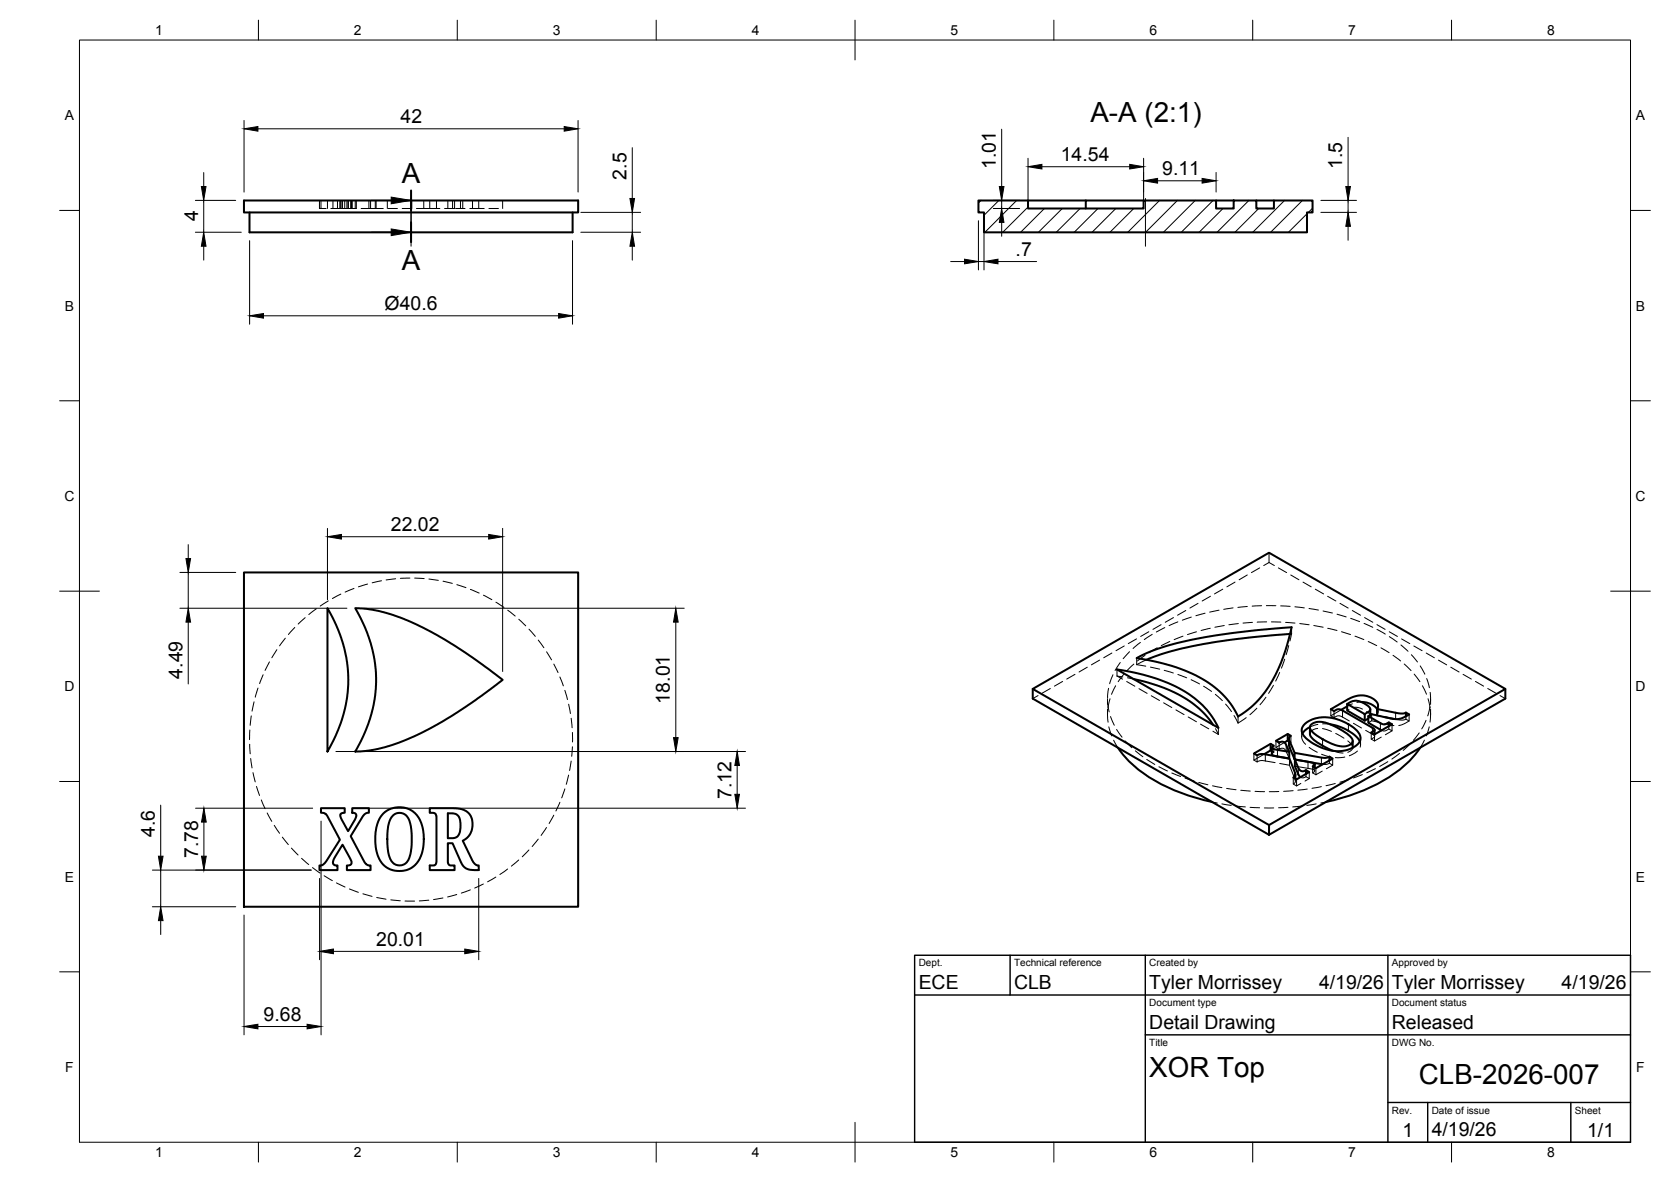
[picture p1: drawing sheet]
<svg xmlns="http://www.w3.org/2000/svg" width="420mm" height="297mm" viewBox="0 0 420 297" stroke-linecap="round" stroke-linejoin="round" font-family="sans-serif">
<!-- layer: Hidden -->
<g fill="none" stroke="#000" stroke-width=".25">
<path d="M80.3 50.4v2h1.7M80.7 50.4v2M82.3 50.4v2M83.7 50.4v2M84.9 50.4v2h-1.7M84.9 52.4h1.2M85.5 50.4v2M85.6 50.4v2M85.8 50.4v2M86.1 50.4v2h1.1M86.7 50.4v2M87.2 50.4v2h2.4v-2"/>
<path d="M87.5 50.4v2M87.6 50.4v2M88.2 50.4v2M88.4 50.4v2M88.6 50.4v2M89.3 50.4v2M92.8 50.4v2M93.2 52.4h1.2M93.2 50.4v2h-2.4M94.4 52.4h2M94.4 50.4v2M94.6 50.4v2"/>
<path d="M97.4 50.4v2M97.6 52.4h2.3M103.5 50.4v2h-2.4M106.6 52.4h1.5M106.6 50.4v2h-1.9M108.1 50.4v2h2.5M109.7 50.4v2M112.6 50.4v2M113.8 50.4v2M114.3 50.4v2h-2.5M114.6 52.4h2.3M115.8 50.4v2"/>
<path d="M116.4 50.4v2M118.8 50.4v2M120.4 52.4h1.4M120.4 50.4v2h-2.3M122.9 52.4h2.4M126.4 50.4v2M319.1 138.9v2.5M74.1 157.7l-1.6 1.8M76.7 155.2l-1.7 1.6M79.5 153l-1.9 1.4M82.5 151l-2 1.3M85.7 149.3l-2.1 1.1"/>
<path d="M89 147.9l-2.2 .9M92.4 146.8l-2.3 .7M95.9 146l-2.3 .5M99.5 145.4l-2.4 .3M103.1 145.3h-2.4M104.3 145.3l2.4 .1M107.8 145.5l2.4 .3M111.4 146.1l2.3 .5M114.9 146.9l2.3 .8M118.3 148.1l2.2 .9M121.6 149.6l2.1 1.1M124.7 151.3l2 1.3"/>
<path d="M127.7 153.3l1.8 1.5M130.5 155.6l1.7 1.7M133 158.1l1.6 1.8M288.9 158.8l-2.1 1.1M289.7 159.4l-2 1.3M292 157l-2.1 1.2M292.9 157.7l-2.2 1.1M295.1 155.2l-2.1 1.2M296.2 156.3l-2.2 .9M297.5 159.9l-2.3 .8M298.2 153.4l-2.1 1.2M299.6 155.1l-2.3 .8"/>
<path d="M300.8 158.8l-2.2 .7M301.2 151.6l-2 1.2M303 154.1l-2.3 .6M304.3 157.9l-2.3 .5M304.4 149.8l-2.1 1.2M306.5 153.3l-2.3 .5M307.4 148.1l-2 1.2M307.8 157.2l-2.3 .4M310 152.8l-2.3 .3M310.5 146.3l-2 1.2M311.4 156.7l-2.4 .3M313.6 152.4l-2.3 .2"/>
<path d="M313.6 144.5l-2 1.2M314.9 156.4l-2.4 .2M316.7 142.7l-2 1.2M317.2 152.2l-2.4 .1M318.4 152.2h2.4M318.5 156.3h-2.4M319.1 141.4l-1.3 .7M319.1 141.4l1.3 .7M319.7 156.3h2.4M321.4 142.7l2.1 1.2M322 152.3l2.4 .1M323.3 156.4l2.3 .2"/>
<path d="M324.5 144.5l2.1 1.2M324.8 159.3l-.5 1.8M324.8 159.3h-.4M324.8 157.6v1.7M325.6 152.5l2.4 .3M326.8 156.7l2.4 .3M327.6 146.3l2.1 1.2M329.1 152.9l2.4 .4M330.3 157.2l2.4 .4M330.7 148.1l2.1 1.2M332.7 153.6l2.3 .5M333.8 149.8l2.1 1.2"/>
<path d="M333.8 157.9l2.4 .5M336.2 154.4l2.3 .6M336.9 151.6l2.1 1.2M337.3 158.8l2.3 .7M339.6 155.4l2.3 .8M340 153.4l2.1 1.2M340.7 159.9l2.2 .8M343 156.7l2.2 1M343.1 155.2l2.1 1.2M346.2 158.2l2.1 1.1M346.2 157l2.1 1.2M349.3 158.8l2.1 1.1"/>
<path d="M349.3 160l2 1.3M63.2 179.9l-.3 2.4M63.9 176.4l-.5 2.3M64.9 172.9l-.7 2.3M66.2 169.6l-.9 2.2M67.8 166.3l-1.1 2.2M69.6 163.3l-1.3 2M71.7 160.4l-1.4 1.9M135.3 160.9l1.5 1.9M137.4 163.8l1.3 2M139.3 166.9l1 2.1M140.8 170.1l.8 2.3"/>
<path d="M142 173.5l.7 2.3M143 177l.4 2.3M261 174.8l-1.3 .8M264.1 173l-2.1 1.2M267.2 171.2l-2.1 1.2M270.3 169.5l-2.1 1.2M273.4 167.7l-2.1 1.2M276.5 165.9l-2.1 1.2M278.5 175.6v1.4M278.5 178.2v1.5M278.5 179.1l.1 2.4M278.5 176.6l.4 2.3"/>
<path d="M278.7 173l-.2 2.4M279.1 175.6l-.5 2.3M279.6 164.1l-2.1 1.2M279.8 169.6l-.8 2.2M280.5 172.3l-1 2.2M280.9 169.9l1.4 .2M280.9 169.9l1.4 .8M280.9 168.2v1.7M281.7 166.5l-1.3 2M282.6 169.4l-1.4 1.9M282.7 162.3l-2.1 1.2M283.3 171.3l2 1.2"/>
<path d="M283.5 170.3l1.6 .4M284 163.8l-1.6 1.7M285.1 166.9l-1.7 1.6M285.8 160.6l-2.1 1.1M285.8 167l2.3 .4M285.8 165.4v1.6M286.4 173.1l2 1.2M286.7 161.4l-1.8 1.6M287.9 164.7l-1.9 1.4M288.3 165.8l-2.5 1.2M289.3 167.6l2.3 .6M289.5 174.8l2 1.2"/>
<path d="M291 162.8l-2.1 1.2M292.6 176.6l2 1.2M292.7 168.5l2.3 .6M294.1 161.2l-2.1 1M295.7 178.4l2 1.2M296.2 169.5l2.2 .8M299.5 170.8l2.1 1.1M302.6 172.5l2 1.3M305.6 174.5l1.8 1.6M308.2 176.9l1.4 1.9M310.3 179.8l1 1.9M316 178l-1.7 1.6"/>
<path d="M318.3 175.2l-1.5 1.9M320.2 172.2l-1.2 2.1M321.8 169l-1 2.2M323 165.7l-.8 2.2M324 162.2l-.6 2.3M334.6 178.2v1.7l.8 .4M335.4 178.7v1.6l.9-.4h.6l2.4 1.3M337.2 178.4l-2.6 1.5M339.2 178.3l-.5 .2M340 176.9l-1.3 .6M340.3 177.8h1.1l1.2 .4M342.2 176.4l-1 .1"/>
<path d="M343.6 178.8l.7 .5 .3 .5-.1 .4-.5 .4M344 161.2l2.2 1M344.6 179.7v.2M344.9 179.5v1.6l2.1 .5M346.2 178.2l.3 .8-.3 .8M346.2 179.8l1.9 .4M346.5 177.3v1.7M347.2 162.8l2.1 1.2M350.3 164.7l1.9 1.4M352.3 162.1l1.7 1.6M352.4 160.6l2.1 1.1M353.1 166.9l1.7 1.6"/>
<path d="M354.3 179.5v1.7l-1.3 .7-1.3 .4M354.9 164.5l1.5 1.9M355.5 162.3l2.1 1.2M355.6 169.4l1.4 1.9M357.1 167.4l1.2 2M357.7 172.3l1 2.2M358.6 164.1l2.1 1.2M358.7 170.5l.7 2.3M359.1 175.6l.5 2.3M359.5 177.6l-.5 2.3M359.6 174l.1 2.4M359.7 179.1l-.1 2.4"/>
<path d="M359.7 175.6v1.4M359.7 178.2v1.5M361.7 165.9l2 1.2M364.8 167.7l2.1 1.2M367.9 169.5l2.1 1.2M371 171.2l2 1.2M374.1 173l2.1 1.2M377.2 174.8l1.3 .8M62.8 187l.1 2.4M62.8 183.5l-.1 2.4M63 190.6l.4 2.4M63.6 194.2l.6 2.3"/>
<path d="M64.5 197.6l.8 2.3M142 198.3l-.8 2.2M143 194.8l-.6 2.3M143.6 180.5l.2 2.4M143.6 191.2l-.4 2.4M143.9 184.1l.1 2.4M143.9 187.7l-.2 2.4M278.8 182.7l.7 2.2M279.2 180.1l1 2.2M280 186l1.1 1.9M280.8 183.3l1.3 2M282.9 186.2l1.7 1.7"/>
<path d="M285.5 188.7l1.9 1.5M288.3 190.8l2.1 1.3M291.4 192.7l2.1 1M294.6 194.3l2.3 .8M298 195.5l2.2 .8M298.8 180.2l2 1.2M301.4 196.6l2.3 .6M301.9 182l2 1.2M304.9 197.5l2.3 .4M305 183.8l1.3 .8M305.6 183.1l.7 1.5M306.3 182.9v1.7"/>
<path d="M308.4 198.1l2.4 .4M311.3 180.1v1.6M312 198.6l2.4 .2M313.4 180.3l-2.1 1.4M315.3 189.4v1.6l.8 .5M315.6 198.9l2.4 .1M316.1 189.8v1.7l.7-.3 .7-.1 3.1 .6M317.9 189.5l-2.6 1.5M319.8 187.8v1.7l.5-.5M319.8 189.5h.1M320.3 187.4v1.6l-.5-.2M320.8 186.2v1.6l.8 .5"/>
<path d="M321.5 198.9l-2.3 .1M321.6 186.6v1.7l.7-.3 .6 .2 1.3 2.4M321.8 191.9l2.4 .4M323 186.6l-2.2 1.2M324.2 190.7v1.6l1.5 3.8-.1 .5-.4 .4M324.6 184.9v1.7l-.5-.3M324.6 186.6l-.4 .2-.1 .5M325.1 198.7l-2.4 .2M325.2 195.4v1.6l.8 .5M325.6 192.5l4.6 .9M325.7 195.7v.6M326 195.9v1.6l1.1-.6"/>
<path d="M327.3 185l.2 1.1 .8 1M327.3 183.5v1.7M328.4 195.2l-.8 .3-.6-.2M328.4 194.5v.7M328.7 198.3l-2.4 .3M329.2 187.8l2 1.2M329.2 194v1.7l-.8-.5M329.2 195.7l-1.1 .6M330.1 192.6v1.6l.8 .5M330.2 191.7v1.7l.4 .4-.5 .4M330.6 192.9v.8M330.9 193v1.7l1.6-.9"/>
<path d="M331.3 183.1l-1.3 .4-.6 .7M331.4 182l-2 .7M332.3 197.7l-2.4 .4M332.3 189.6l2.3 .6M332.5 183.1l2.3 .7M332.5 181.9l1.9 .1M334.3 191.1l-.2 .8-.8 .2h-.7M335.1 190.6v1.7l-.8-.5M335.1 192.3l-1.6 .9M335.1 188.7l2.6 .5M335.7 196.9l-2.3 .5M335.9 184.3l2 1.2"/>
<path d="M338.1 190.3l-2.3 .1M338.9 186.2l.9 .9 .3 .8-.3 .6-.9 .5M339.2 195.9l-2.3 .7M340.3 181.8l2 1.2M341.3 188.7l-2 1.2M341.9 186.3l.2 .7-.1 .8M342.1 185.5v1.7M342.6 194.7l-2.3 .8M343.4 183.5l2.2 1.5v.3l-.8 .4M344.8 184.1v1.6l.8 .5M344.9 181.1l-.9 .5M345.6 185.1v-.5v1.6l1.7-1"/>
<path d="M345.8 193.2l-2.1 1M348.2 181.8l2.3 .5M349 191.4l-2.1 1.2M349.2 182.5v.7l-.5 .3-.4 .2-.9-.2M350 182v1.7l-.8-.5M350 183.7l-1.7 .9M351.9 189.3l-1.9 1.5M353.5 180v.7l-.5 .2-2.4-.2M353.5 180.7l.8 .5M354.6 187l-1.8 1.6M356.8 184.2l-1.4 1.9M358.2 186l-1.1 1.9"/>
<path d="M358.6 181l-1.1 2.2M359.4 182.7l-.8 2.2M65.7 201l1 2.2M67.2 204.3l1.1 2.1M69 207.4l1.3 2M71 210.4l1.5 1.8M73.3 213.1l1.7 1.8M75.8 215.7l1.8 1.6M78.6 218l1.9 1.4M127.6 218.4l-1.9 1.4M130.4 216.1l-1.8 1.6M133 213.6l-1.7 1.7"/>
<path d="M135.3 210.9l-1.5 1.8M137.4 207.9l-1.3 2M139.2 204.9l-1.1 2.1M140.8 201.6l-1 2.2M304.8 201.6l1.3 .2M307.2 202l2.4 .4M310.8 202.6l2.3 .2M314.3 202.9l2.4 .1M317.9 203h2.4M323.8 202.9l-2.3 .1M327.4 202.6l-2.4 .2M330.9 202l-2.3 .4"/>
<path d="M333.4 201.6l-1.3 .2M81.5 220.1l2.1 1.2M84.6 221.9l2.2 1M87.9 223.4l2.2 .8M91.2 224.6l2.4 .7M94.7 225.5l2.4 .5M98.3 226.1l2.3 .3M101.8 226.4h2.4M107.8 226.2l-2.4 .2M111.4 225.7l-2.4 .4M114.9 224.8l-2.4 .6M118.3 223.6l-2.3 .8"/>
<path d="M121.5 222.2l-2.1 1M124.7 220.4l-2.1 1.2"/>
</g>
<!-- layer: Visible -->
<g fill="none" stroke="#000" stroke-width=".51">
<path d="M61.3 50.4h84.1v3h-84.1zM62.7 53.4v5h81.3v-5M246 50.4h12.5v2h29v-2h18.3v2h4.4v-2h5.7v2h4.4v-2h9.7v3h-1.4v5h-81.2v-5h-1.4zM258.5 50.4h14.5M287.5 50.4h-14.5v2M305.8 50.4h4.4M315.9 50.4h4.4M61.3 143.9h84.1v84h-84.1zM82.3 152.8l2.2 4.3 1.8 5 1 4.3 .3 4.4-.3 4.1-1 4.7-1.8 5-2.2 4.3zM89.3 152.8l2.8 .2 4.4 .9 4.1 1.3 4.1 1.7 5.2 2.7 4.1 2.5 5.5 3.6 6.9 5.1-8 5.9-7.9 5a47.6 47.6 0 0 1-18.9 7.1l-2.3 .1 2.4-4.8 1.7-4.7 .9-4.7 .2-5.6-.5-4.1-.8-3.5-1.6-4.1zM324.4 159.3a145.6 145.6 0 0 0-32.4 5.1l-3.7 1.4M259.7 173.1l59.4-34.2 59.4 34.2-59.4 34.2z"/>
<path d="M259.7 173.1v2.5l59.4 34.2M280.9 168.2a42 42 0 0 1 19.5 7.3 19.9 19.9 0 0 1 5.9 7.4zM285.1 170.7a33.5 33.5 0 0 1 17.6 8.5l2.3 2.9M285.8 165.4a59.2 59.2 0 0 1 18.7-5.5l11-1.5 9.3-.8a40.5 40.5 0 0 1-7.2 16.9 22.1 22.1 0 0 1-6.3 5.6 22.7 22.7 0 0 0-12.6-11.3 54.3 54.3 0 0 0-12.9-3.4zM338.7 176.9l4.5 2.6v1.6l-4.5-2.6zM338.7 176.9a3.4 3.4 0 0 1 3.5-.5l1.8 1a.91 .91 0 0 1 .5 1 .91 .91 0 0 1-.9 .8l-.4 .3M338.7 177.5l-1.5 .9M342.2 176.4a4.9 4.9 0 0 1 4 1.8M344 180l.9-.5 2.7 .6a9.6 9.6 0 0 0 5 .3l1.7-.9-.8-.4v.9M344.6 178.3v1.4M346.2 178.2a1.88 1.88 0 0 0-1.2-2.8 6.5 6.5 0 0 0-7.1 .9l-3.3 1.9 .8 .5 1-.5 1.2 .3 7.8 4.6 .2 .5-.8 .5 .8 .5M353.5 179.1l-.8 .2h-.8l-5.7-1.1v1.6"/>
<path d="M378.5 173.1v2.5l-59.4 34.2M281.1 187.9a31.2 31.2 0 0 0 14.7 10.9l5.2 1.8 3.8 .9M315.3 189.4l4.2-2.5 .8 .5-.2 .1a.31 .31 0 0 0-.3 .3 .31 .31 0 0 0 .2 .4l4.2 .7-.9-1.9a1.07 1.07 0 0 0-1.7-.4l-.8-.4 3-1.7 .8 .4a.93 .93 0 0 0-.3 1.5l1.2 2.8 7 1.2h1l.8-.3 .8 .5-4.2 2.4-.8-.4 .1-.1a.38 .38 0 0 0 .4-.4 .38 .38 0 0 0-.4-.4l-4.6-.8 .9 2.1a1.17 1.17 0 0 0 1.9 .5l.8 .5-3.2 1.9-.8-.5a.89 .89 0 0 0 .3-1.4l-1.3-3.3-6.6-1.2-.9 .1-.6 .2zM319.5 186.9v1.7l-1.6 .9M319.5 188.6l.3 .2M319.8 187.9v1.6a1.63 1.63 0 0 0 1.4 .6l3 .5v-1.7M323.8 184.5v1.6l-.8 .5M323.8 186.1l.3 .2M324.1 185.6v1.8l1.4 3.4v-1.6M325.5 190.8l7.1 1.3M325.6 190.9a6.6 6.6 0 0 0 1.2 4.2l.2 .2M325.7 194.7v1"/>
<path d="M327.5 184.3a3.5 3.5 0 0 1 1.9-1.5v1.9a9.1 9.1 0 0 0 4.5 3.4l1.2 .6M328.1 181.9a9.2 9.2 0 0 1 10.2-.3 6 6 0 0 1 3.8 3.7 3.2 3.2 0 0 1-2.6 2.9 11 11 0 0 1-12-3.9 1.94 1.94 0 0 1 .6-2.4zM328.4 193.5v1M329.7 182.1a4.4 4.4 0 0 1 4.9 0 13.1 13.1 0 0 1 5.5 3.8 1.72 1.72 0 0 1-2 1.7 13.3 13.3 0 0 1-7.6-3.2 1.86 1.86 0 0 1-1-2zM330.6 192.1v.8M334.3 190.1v1M334.4 182a10.9 10.9 0 0 1 7.5 4.3M340.1 186.2v1.7M344 180.6l-.8 .5M345.6 183.4v1.1M348.1 180.2l2.5 .5M349.2 181.6a1.65 1.65 0 0 1-2.1 .1l-3.1-1.7v1.6l3.4 1.9"/>
<path d="M349.2 182.5v-.9l.8 .4-4.4 2.6M357.1 187.9a31.2 31.2 0 0 1-14.7 10.9l-5.2 1.8-3.8 .9M80.7 203.1h6v1.1l-.9 .2-.2 .6 1.9 3.9 2.1-3.8-.3-.7-.7-.2v-1.1h4.2v1.1l-.8 .2-.8 .8-3 4.9 3.5 6.6 .5 .5 1 .3v1.2h-6v-1.2l1-.2 .2-.8-2.3-4.2-2 3.2-.4 1 .1 .6 .2 .2 .9 .2v1.2h-4.6v-1.2l.8-.2 .8-.7 3.6-5.6-3.3-6.1-.7-.6-.8-.1zM96.4 204.4l1.1-.8 1.3-.5 1.3-.2 1.6 .1 1.4 .5 .8 .5 1 1 .8 1.2 .5 1.6 .3 1.8 .1 1.9-.3 2-.5 1.7-.7 1.3-1.1 1.2-1.2 .7-2.2 .5-2.5-.4-1.6-1.1-1.2-1.6-.8-2.8-.1-3.5 .7-3.1zM98.8 205l.6-.5 .8-.2h.7l.9 .4 1 1.2 .6 2.4 .1 4-.5 3-.3 .9-.7 .8-.9 .4-.9 .1a3.4 3.4 0 0 1-2.5-3.1l-.3-2.5 .1-3.3 .5-2.3zM108.1 203.1l7.6 .1 1.4 .6 1 .9 .5 1 .2 1-.2 1.9-.9 1.7-1.3 1 2.6 5.3 .7 .7 .7 .2v1.2l-2.6-.2-1.3-.8-.5-.8-2.2-5h-1.2v4.8l.5 .7 1.2 .1v1.2h-6.2v-1.2l1.2-.1 .4-.9v-11.2l-.4-.9-1.2-.1zM112.6 204.4l2 .2 .6 .4 .4 .7 .2 1.7-.1 1.5-.4 1-.8 .6-1.9 .1zM319.1 207.3v2.5"/>
</g>
<!-- layer: Visible Narrow -->
<path d="M350.9 179.1v1.6M321.2 188.5v1.6M324.3 186.4v1.6M326.5 193v1.6M332.3 190.4v1.6M332.5 185.7v1.7M339 182v1.6M347.1 181.7v1.7" fill="none" stroke="#000" stroke-width=".25"/>
<!-- layer: Hidden Narrow -->
<path d="M337.6 178.5v1.7M318.2 189.6v1.6M323.4 187.2v1.7M325.5 194v1.6M328.9 191.4v1.7M345.1 182.9v1.6M350.9 180.7v.1" fill="none" stroke="#000" stroke-width=".25"/>
<!-- layer: BORDER -->
<g fill="none" stroke="#000" stroke-width=".25">
<path d="M20 10.1h390v276.9h-390zM65 5.1v5M115 5.1v5M165 5.1v5M215 5.1v10M265 5.1v5M315 5.1v5M365 5.1v5M15 52.9h5M410 52.9h5M15 100.7h5M410 100.7h5"/>
<path d="M15 148.6h10M405 148.6h10M15 196.4h5M410 196.4h5M15 244.2h5M410 244.2h5M65 287v5M115 287v5M165 287v5M215 282.1v9.9M265 287v5M315 287v5"/>
<path d="M365 287v5"/>
</g>
<!-- layer: TITLEBLOCK -->
<path d="M230 240.1h180v46.9h-180zM230 250h180M254 240.1v9.9M288 240.1v46.9M349 240.1v46.9M288 260.1h122M349 277.1h61M359 277.1v9.9M395 277.1v9.9" fill="none" stroke="#000" stroke-width=".36"/>
<!-- layer: Smart Centers -->
<path d="M103.4 49.9v12M288 49.9v12" fill="none" stroke="#000" stroke-width=".25"/>
<!-- layer: Hatching -->
<g fill="none" stroke="#000" stroke-width=".25">
<path d="M246.7 50.4l-.7 .6M251.2 50.4l-3.8 3.7M255.7 50.4l-8.1 8M258.5 52l-6.4 6.4M262.6 52.4l-6 6M267.1 52.4l-6 6M271.6 52.4l-6 6M276.1 52.4l-6 6M280.6 52.4l-6 6M285.1 52.4l-6 6M291.6 50.4l-8 8M296.1 50.4l-8 8"/>
<path d="M300.5 50.4l-8 8M305 50.4l-8 8M307.5 52.4l-6 6M314 50.4l-8 8M316.5 52.4l-6 6M323 50.4l-8 8M327.5 50.4l-8 8M328.6 53.7l-4.6 4.7M328.6 58.2l-.1 .2M330 52.3l-1 1.1"/>
</g>
<!-- layer: Section Lines -->
<path d="M103.4 47.9v5M103.4 55.9v5" fill="none" stroke="#000" stroke-width=".51"/>
<path d="M93.4 50.4h5M93.4 58.4h5M103.4 52.9v3" fill="none" stroke="#000" stroke-width=".25"/>
<path d="M98.4 49.5l5 .9-5 .8zM98.4 57.5l5 .9-5 .8z" fill="#000" stroke="#000" stroke-width=".25"/>
<!-- layer: FD_Dimensions -->
<g fill="none" stroke="#000" stroke-width=".25">
<path d="M61.4 30.3v18M64.9 32.4h77M145.4 30.3v18M159 37.1v12.8M251.9 32.5v14.4M258.5 39.8v10.5M287.5 39.8v10.5M339 34.5v12.4M49.1 58.4h11.6M49.1 50.4h10.2M51.2 43.4v3.5M51.2 50.4v8"/>
<path d="M146 58.4h15.1M146 53.4h15.1M159 53.4v5M246 55.5v12.3M247.4 55.5v12.3M249.8 50.4h6.6M249.8 52.4h6.6M251.9 50.4v2M251.9 55.9v3.5M262 41.9h22.1M291.1 45.4h11.2M305.8 43.3v5"/>
<path d="M332.1 53.4h9M332.1 50.4h9M339 50.4v3M339 56.9v3.5M51.2 61.9v3.5M62.8 60.5v21M66.3 79.4h74.2M144 60.5v21M159 61.9v3.5M239 65.7h3.5M246 65.7h1.4M250.9 65.7h9.7"/>
<path d="M47.3 136.9v3.5M82.3 132.8v17.9M85.9 134.9h37M126.4 132.8v35.9M45.2 152.9h42M45.2 143.9h14.1M47.3 143.9v9M47.3 156.3v15.6M91.4 152.9h80.6M169.9 156.3v29.1M84.5 188.9h103M185.4 192.4v7.2"/>
<path d="M38.3 218.7h40M40.4 202.3v12.9M40.4 218.7v9.2M49.2 203.1h29.4M51.3 206.6v8.6M80.7 206.3v53.8M88.8 203.1h98.7M38.3 227.9h21M40.4 231.4v3.5M61.4 230v30.1M80.3 220.8v20.4M83.8 239.1h33.1"/>
<path d="M120.4 220.8v20.4M64.9 258h12.3"/>
</g>
<g fill="#000" stroke="#000" stroke-width=".25">
<path d="M61.4 32.4l3.5-.6v1.2zM141.9 31.8l3.5 .6-3.5 .6zM50.6 46.9h1.2l-.6 3.5zM158.4 49.9h1.2l-.6 3.5zM251.9 52.4l.5 3.5h-1.1zM251.3 46.9h1.1l-.5 3.5zM258.5 41.9l3.5-.6v1.2zM284.1 41.3l3.4 .6-3.4 .6zM287.5 45.4l3.6-.6v1.2zM302.3 44.8l3.5 .6-3.5 .6zM339 53.4l.6 3.5h-1.2zM338.4 46.9h1.2l-.6 3.5z"/>
<path d="M51.2 58.4l.6 3.5h-1.2zM62.8 79.4l3.5-.6v1.2zM140.5 78.8l3.5 .6-3.5 .6zM159 58.4l.6 3.5h-1.2zM242.5 65.1l3.5 .6-3.5 .6zM247.4 65.7l3.5-.6v1.2zM82.3 134.9l3.6-.6v1.2zM122.9 134.3l3.5 .6-3.5 .6zM46.8 140.4h1.1l-.6 3.5zM47.3 152.9l.6 3.4h-1.1zM169.9 152.9l.6 3.4h-1.1zM169.4 185.4h1.1l-.6 3.5z"/>
<path d="M185.4 188.9l.5 3.5h-1.1zM184.8 199.6h1.1l-.5 3.5zM39.8 215.2h1.2l-.6 3.5zM51.3 203.1l.6 3.5h-1.2zM50.7 215.2h1.2l-.6 3.5zM40.4 227.9l.6 3.5h-1.2zM80.3 239.1l3.5-.6v1.2zM116.9 238.5l3.5 .6-3.5 .6zM61.4 258l3.5-.6v1.2zM77.2 257.4l3.5 .6-3.5 .6z"/>
</g>
<g font-size="7">
<text x="274.2" y="30.7">A-A (2:1)</text>
<text x="101" y="45.9">A</text>
<text x="101" y="67.9">A</text>
<text x="289" y="270.6">XOR Top</text>
<text x="356.8" y="272.3">CLB-2026-007</text>
</g>
<g font-size="4.9">
<text x="100.7" y="31">42</text>
<text x="266.7" y="40.4">14.54</text>
<text x="157.5" y="45.1" transform="rotate(-90 157.5 45.1)">2.5</text>
<text x="250.4" y="42.5" transform="rotate(-90 250.4 42.5)">1.01</text>
<text x="292.2" y="44">9.11</text>
<text x="337.5" y="42.5" transform="rotate(-90 337.5 42.5)">1.5</text>
<text x="49.8" y="55.7" transform="rotate(-90 49.8 55.7)">4</text>
<text x="255.4" y="64.3">.7</text>
<text x="96.7" y="77.8">Ø40.6</text>
<text x="98.3" y="133.4">22.02</text>
<text x="45.9" y="170.5" transform="rotate(-90 45.9 170.5)">4.49</text>
<text x="168.5" y="176.8" transform="rotate(-90 168.5 176.8)">18.01</text>
<text x="184" y="200.7" transform="rotate(-90 184 200.7)">7.12</text>
<text x="38.9" y="210.3" transform="rotate(-90 38.9 210.3)">4.6</text>
<text x="49.8" y="215.7" transform="rotate(-90 49.8 215.7)">7.78</text>
<text x="94.6" y="237.6">20.01</text>
<text x="231" y="248.5">ECE</text>
<text x="255" y="248.5">CLB</text>
<text x="289" y="248.5">Tyler Morrissey</text>
<text x="331.7" y="248.5">4/19/26</text>
<text x="350" y="248.5">Tyler Morrissey</text>
<text x="392.7" y="248.5">4/19/26</text>
<text x="66.3" y="256.5">9.68</text>
<text x="289" y="258.6">Detail Drawing</text>
<text x="350" y="258.6">Released</text>
<text x="352.6" y="285.7">1</text>
<text x="360" y="285.5">4/19/26</text>
<text x="399.1" y="285.7">1/1</text>
</g>
<g font-size="3.5">
<text x="39" y="8.8">1</text>
<text x="89" y="8.8">2</text>
<text x="139" y="8.8">3</text>
<text x="189" y="8.8">4</text>
<text x="239" y="8.8">5</text>
<text x="289" y="8.8">6</text>
<text x="339" y="8.8">7</text>
<text x="389" y="8.8">8</text>
<text x="16.3" y="30.2">A</text>
<text x="411.3" y="30.2">A</text>
<text x="16.3" y="78">B</text>
<text x="411.3" y="78">B</text>
<text x="16.2" y="125.9">C</text>
<text x="411.2" y="125.9">C</text>
<text x="16.2" y="173.7">D</text>
<text x="411.2" y="173.7">D</text>
<text x="16.3" y="221.6">E</text>
<text x="411.3" y="221.6">E</text>
<text x="16.4" y="269.4">F</text>
<text x="411.4" y="269.4">F</text>
<text x="39" y="290.8">1</text>
<text x="89" y="290.8">2</text>
<text x="139" y="290.8">3</text>
<text x="189" y="290.8">4</text>
<text x="239" y="290.8">5</text>
<text x="289" y="290.8">6</text>
<text x="339" y="290.8">7</text>
<text x="389" y="290.8">8</text>
</g>
<g font-size="2.5">
<text x="231" y="242.9">Dept.</text>
<text x="255" y="242.9">Technical reference</text>
<text x="289" y="242.9">Created by</text>
<text x="350" y="242.9">Approved by</text>
<text x="289" y="252.8">Document type</text>
<text x="350" y="252.8">Document status</text>
<text x="289" y="262.9">Title</text>
<text x="350" y="262.9">DWG No.</text>
<text x="350" y="279.9">Rev.</text>
<text x="360" y="279.9">Date of issue</text>
<text x="396" y="279.9">Sheet</text>
</g>
</svg>
